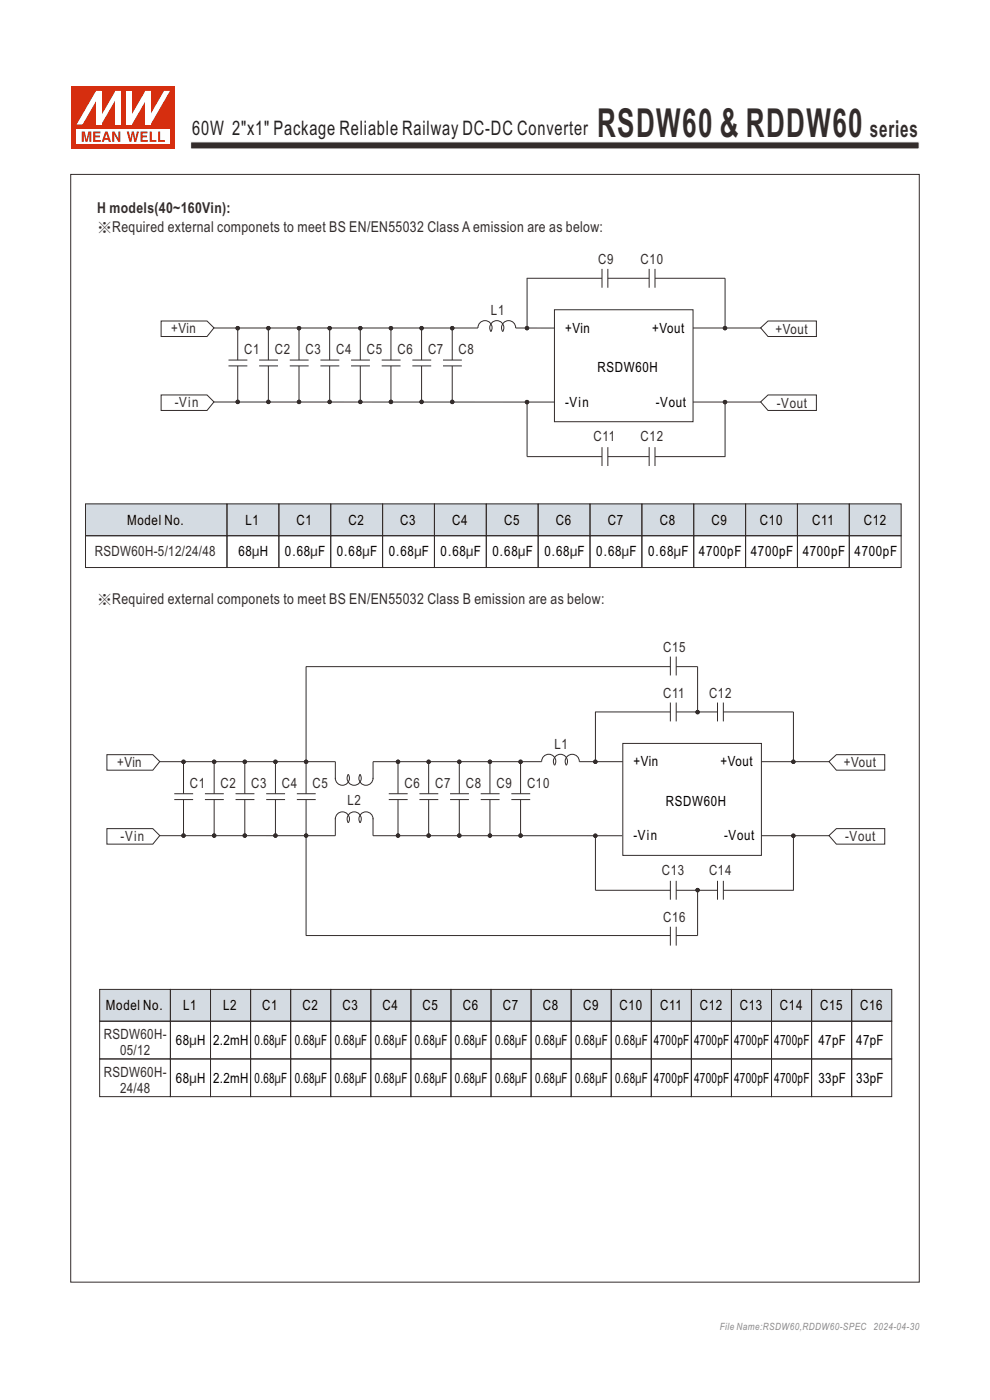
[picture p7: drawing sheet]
<svg xmlns="http://www.w3.org/2000/svg" width="210mm" height="297mm" viewBox="0 0 210 297" stroke-linecap="round" stroke-linejoin="round" font-family="sans-serif">
<path d="M40.4 30.1h154.6v1.5h-154.6z" fill-rule="evenodd" fill="#332c2b" stroke="#fefefe" stroke-width=".21"/>
<path d="M15.2 18.4h22v13.2h-22z" fill-rule="evenodd" fill="#d62e0f"/>
<path d="M16.3 27.4h19.8v3.1h-19.8z" fill-rule="evenodd" fill="#fefefe"/>
<g fill="#d62e0f">
<path d="M26.9 27.9h.4l.4 1.6 .3-1.6h.4l.3 1.6 .3-1.6h.5l-.6 2.2h-.4l-.3-1.7-.3 1.7h-.4z" fill-rule="evenodd"/>
<path d="M29.8 27.9h1.5v.4h-1.1v.5h1v.3h-1v.6h1.1v.4h-1.5z" fill-rule="evenodd"/>
<path d="M31.7 27.9h.5v1.8h1v.4h-1.5z" fill-rule="evenodd"/>
<path d="M33.5 27.9h.5v1.8h1v.4h-1.5z" fill-rule="evenodd"/>
<path d="M17.3 27.9h.7l.4 1.7 .3-1.7h.7v2.2h-.4v-1.8l-.4 1.8h-.5l-.4-1.8v1.8h-.4z" fill-rule="evenodd"/>
<path d="M19.8 27.9h1.5v.4h-1.1v.5h1v.3h-1v.6h1.2v.4h-1.6z" fill-rule="evenodd"/>
<path d="M22.6 28.4l.2 .9h-.5zM22.3 27.9l-.7 2.2h.4l.2-.4h.7l.2 .4h.5l-.8-2.2z" fill-rule="evenodd"/>
<path d="M23.8 27.9h.5l.8 1.5v-1.5h.4v2.2h-.4l-.9-1.6v1.6h-.4z" fill-rule="evenodd"/>
</g>
<g fill="#fff">
<path d="M24.5 19.3h1.1v7.1h-1.1z" fill-rule="evenodd"/>
<path d="M24.5 19.3h1.1l-4.1 7.1h-1.1z" fill-rule="evenodd"/>
<path d="M20.4 19.3h1.1v7.1h-1.1z" fill-rule="evenodd"/>
<path d="M20.4 19.3h1.1v.3l-4 6.8h-1.2z" fill-rule="evenodd"/>
<path d="M30.8 19.3h1.1v7.1h-1.1z" fill-rule="evenodd"/>
<path d="M34.8 19.3h1.3l-4.2 7.1h-1v-.3z" fill-rule="evenodd"/>
<path d="M26.9 19.3h1.1v7.1h-1.1z" fill-rule="evenodd"/>
<path d="M30.8 19.3h1.1v.2l-3.9 6.9h-1.1v-.3z" fill-rule="evenodd"/>
</g>
<g fill="none" stroke="#332c2b" stroke-width=".21">
<path d="M111.7 59h16M111.8 59v11M127.7 57v4M128.9 57v4M128.9 59h8.8M137.7 57v4M138.9 57v4M138.9 59h14.9v11M34.2 68.1h9.7l1.5 1.5-1.5 1.8h-9.7zM45.4 69.6h56a1.5 1.5 0 0 1 1.9-1.5 1.5 1.5 0 0 1 .8 2.2 1.5 1.5 0 0 1 1.3-2.3 1.5 1.5 0 0 1 1.2 2.3 1.5 1.5 0 0 1 .9-2.2 1.5 1.5 0 0 1 1.9 1.5h8.2M48.5 77.6h4M48.5 76.4h4"/>
<path d="M50.4 69.6v6.8M50.4 77.6v7.7M55 77.6h4M55 76.4h4M56.9 69.6v6.8M56.9 77.6v7.7M61.5 77.6h4M61.5 76.4h4M63.4 69.6v6.8M63.4 77.6v7.7M68 77.6h4M68 76.4h4"/>
<path d="M69.9 69.6v6.8M69.9 77.6v7.7M74.5 77.6h4M74.5 76.4h4M76.4 69.6v6.8M76.4 77.6v7.7M81 77.6h4M81 76.4h4M82.9 69.6v6.8M82.9 77.6v7.7M87.5 77.6h4M87.5 76.4h4"/>
<path d="M89.4 69.6v6.8M89.4 77.6v7.7M94 77.6h4M94 76.4h4M95.9 69.6v6.8M95.9 77.6v7.7M117.6 65.7h29.4v23.8h-29.4zM147 69.6h14.5M161.3 69.6l1.6-1.5h10.3v3.3h-10.3zM34.2 83.8h9.7l1.5 1.5-1.5 1.8h-9.7zM45.4 85.3h72.2M111.8 85.3v11.6h15.9"/>
<path d="M127.7 94.9v4M128.9 94.9v4M128.9 96.9h8.8M137.7 94.9v4M138.9 94.9v4M138.9 96.9h15M147 85.3h14.4M153.8 85.3v11.6M161.3 85.3l1.6-1.5h10.3v3.3h-10.3z"/>
</g>
<g fill="#332c2b" stroke="#332c2b" stroke-width=".21">
<circle cx="111.8" cy="85.3" r=".36"/>
<circle cx="111.8" cy="69.6" r=".36"/>
<circle cx="50.4" cy="69.6" r=".36"/>
<circle cx="56.9" cy="69.6" r=".36"/>
<circle cx="63.4" cy="69.6" r=".36"/>
<circle cx="69.9" cy="69.6" r=".36"/>
<circle cx="76.4" cy="69.6" r=".36"/>
<circle cx="82.9" cy="69.6" r=".36"/>
<circle cx="89.4" cy="69.6" r=".36"/>
<circle cx="95.9" cy="69.6" r=".36"/>
<circle cx="50.4" cy="85.3" r=".36"/>
<circle cx="56.9" cy="85.3" r=".36"/>
<circle cx="63.4" cy="85.3" r=".36"/>
<circle cx="69.9" cy="85.3" r=".36"/>
<circle cx="76.4" cy="85.3" r=".36"/>
<circle cx="82.9" cy="85.3" r=".36"/>
<circle cx="89.4" cy="85.3" r=".36"/>
<circle cx="95.9" cy="85.3" r=".36"/>
<circle cx="153.8" cy="85.3" r=".36"/>
<circle cx="153.8" cy="69.6" r=".36"/>
</g>
<path d="M18.2 106.9h173v6.8h-173z" fill-rule="evenodd" fill="#d4dbe2" stroke="#cbd6dc" stroke-width=".21"/>
<g fill="none" stroke="#332c2b" stroke-width=".21">
<path d="M18.1 113.6h30v6.8h-30zM18.1 106.9h30v6.7h-30zM48.2 106.9h11v6.7h-11zM48.2 113.6h11v6.8h-11zM59.2 106.9h11v6.7h-11zM59.2 113.6h11v6.8h-11zM70.2 106.9h11v6.7h-11zM70.2 113.6h11v6.8h-11zM81.2 106.9h11v6.7h-11zM81.2 113.6h11v6.8h-11zM92.2 106.9h11v6.7h-11zM92.2 113.6h11v6.8h-11z"/>
<path d="M103.2 106.9h11v6.7h-11zM103.2 113.6h11v6.8h-11zM114.2 106.9h11v6.7h-11zM114.2 113.6h11v6.8h-11zM125.2 106.9h11v6.7h-11zM125.2 113.6h11v6.8h-11zM136.2 106.9h11v6.7h-11zM136.2 113.6h11v6.8h-11zM147.2 106.9h11v6.7h-11zM147.2 113.6h11v6.8h-11zM158.2 106.9h11v6.7h-11zM158.2 113.6h11v6.8h-11z"/>
<path d="M169.2 106.9h11v6.7h-11zM169.2 113.6h11v6.8h-11zM180.2 106.9h11v6.7h-11zM180.2 113.6h11v6.8h-11z"/>
</g>
<g fill="none" stroke="#332c2b" stroke-width=".21">
<path d="M142.2 139.3v4M143.4 139.3v4M126.2 151h16M126.3 151v11M132.1 157.7h29.4v23.8h-29.4zM142.2 149v4M142.2 141.4h-77.3v27M143.4 149v4M143.4 141.4h4.6v9.7M143.4 151h8.8M152.2 149v4M153.4 149v4"/>
<path d="M153.4 151h14.9v11M22.7 160.1h9.7l1.5 1.5-1.5 1.8h-9.7zM22.7 175.8h9.7l1.5 1.5-1.5 1.8h-9.7zM33.8 161.6h37.3v3.6M37 169.6h4M37 168.4h4M38.9 161.6v6.8M38.9 169.6v7.7M43.5 169.6h4M43.5 168.4h4M45.4 161.6v6.8M45.4 169.6v7.7"/>
<path d="M50 169.6h4M50 168.4h4M51.9 161.6v6.8M51.9 169.6v7.7M56.5 169.6h4M56.5 168.4h4M58.4 161.6v6.8M58.4 169.6v7.7M63 169.6h4M63 168.4h4M64.9 169.6v28.9h77.3M71.1 173.6v3.7h-37.2"/>
<path d="M71.1 165a1.5 1.5 0 0 0 1.9 1.5 1.5 1.5 0 0 0 .9-2.2 1.5 1.5 0 0 0 1.2 2.3 1.5 1.5 0 0 0 1.3-2.3 1.5 1.5 0 0 0 .8 2.2 1.5 1.5 0 0 0 1.9-1.5M71.1 173.8a1.5 1.5 0 0 1 1.9-1.5 1.5 1.5 0 0 1 .9 2.3 1.5 1.5 0 0 1 1.2-2.4 1.5 1.5 0 0 1 1.3 2.4 1.5 1.5 0 0 1 .8-2.3 1.5 1.5 0 0 1 1.9 1.5M79.1 173.6v3.7h52.9M82.5 169.6h4M82.5 168.4h4M84.4 161.6v6.8M84.4 169.6v7.7M89 169.6h4M89 168.4h4M90.9 161.6v6.8M90.9 169.6v7.7M95.5 169.6h4"/>
<path d="M95.5 168.4h4M97.4 161.6v6.8M97.4 169.6v7.7M102 169.6h4M102 168.4h4M103.9 161.6v6.8M103.9 169.6v7.7M108.5 169.6h4M108.5 168.4h4M110.4 161.6v6.8M110.4 169.6v7.7M114.9 161.6h-35.8v3.6"/>
<path d="M114.9 161.6a1.5 1.5 0 0 1 1.9-1.5 1.5 1.5 0 0 1 .8 2.2M126.3 177.3v11.6h15.9M132.1 161.6h-9.2a1.5 1.5 0 0 0-1.9-1.5 1.5 1.5 0 0 0-.9 2.2 1.5 1.5 0 0 0-1.2-2.3 1.5 1.5 0 0 0-1.3 2.3M161.5 161.6h14.5M161.5 177.3h14.4M168.3 177.3v11.6M175.8 161.6l1.6-1.5h10.3v3.3h-10.3zM175.8 177.3l1.6-1.5h10.3v3.3h-10.3zM142.2 186.9v4M142.2 196.6v4M143.4 186.9v4M143.4 196.6v4"/>
<path d="M143.4 188.9h8.8M148 188.8v9.7h-4.6M152.2 186.9v4M153.4 186.9v4M153.4 188.9h15"/>
</g>
<g fill="#332c2b" stroke="#332c2b" stroke-width=".21">
<circle cx="126.3" cy="177.3" r=".36"/>
<circle cx="126.3" cy="161.6" r=".36"/>
<circle cx="38.9" cy="161.6" r=".36"/>
<circle cx="45.4" cy="161.6" r=".36"/>
<circle cx="51.9" cy="161.6" r=".36"/>
<circle cx="58.4" cy="161.6" r=".36"/>
<circle cx="64.9" cy="161.6" r=".36"/>
<circle cx="84.4" cy="161.6" r=".36"/>
<circle cx="90.9" cy="161.6" r=".36"/>
<circle cx="97.4" cy="161.6" r=".36"/>
<circle cx="103.9" cy="161.6" r=".36"/>
<circle cx="110.4" cy="161.6" r=".36"/>
<circle cx="38.9" cy="177.3" r=".36"/>
<circle cx="45.4" cy="177.3" r=".36"/>
<circle cx="51.9" cy="177.3" r=".36"/>
<circle cx="58.4" cy="177.3" r=".36"/>
<circle cx="64.9" cy="177.3" r=".36"/>
<circle cx="84.4" cy="177.3" r=".36"/>
<circle cx="90.9" cy="177.3" r=".36"/>
<circle cx="97.4" cy="177.3" r=".36"/>
<circle cx="103.9" cy="177.3" r=".36"/>
<circle cx="110.4" cy="177.3" r=".36"/>
<circle cx="168.3" cy="177.3" r=".36"/>
<circle cx="168.3" cy="161.6" r=".36"/>
<circle cx="148" cy="151.1" r=".36"/>
<circle cx="148" cy="188.8" r=".36"/>
</g>
<path d="M21.2 209.9h168v6.8h-168z" fill-rule="evenodd" fill="#d4dbe2" stroke="#cbd6dc" stroke-width=".21"/>
<g fill="none" stroke="#332c2b" stroke-width=".21">
<path d="M21.1 216.6h15v8h-15zM21.1 209.9h15v6.7h-15zM36.2 209.9h8.5v6.7h-8.5zM36.2 216.6h8.5v8h-8.5zM44.7 209.9h8.5v6.7h-8.5zM44.7 216.6h8.5v8h-8.5zM53.2 209.9h8.5v6.7h-8.5zM53.2 216.6h8.5v8h-8.5zM61.7 209.9h8.5v6.7h-8.5zM61.7 216.6h8.5v8h-8.5zM70.2 209.9h8.5v6.7h-8.5zM70.2 216.6h8.5v8h-8.5z"/>
<path d="M78.7 209.9h8.5v6.7h-8.5zM78.7 216.6h8.5v8h-8.5zM87.2 209.9h8.5v6.7h-8.5zM87.2 216.6h8.5v8h-8.5zM95.7 209.9h8.5v6.7h-8.5zM95.7 216.6h8.5v8h-8.5zM104.2 209.9h8.5v6.7h-8.5zM104.2 216.6h8.5v8h-8.5zM112.7 209.9h8.5v6.7h-8.5zM112.7 216.6h8.5v8h-8.5zM121.2 209.9h8.5v6.7h-8.5zM121.2 216.6h8.5v8h-8.5z"/>
<path d="M129.7 209.9h8.5v6.7h-8.5zM129.7 216.6h8.5v8h-8.5zM138.2 209.9h8.5v6.7h-8.5zM138.2 216.6h8.5v8h-8.5zM146.7 209.9h8.5v6.7h-8.5zM146.7 216.6h8.5v8h-8.5zM155.2 209.9h8.5v6.7h-8.5zM155.2 216.6h8.5v8h-8.5zM163.7 209.9h8.5v6.7h-8.5zM163.7 216.6h8.5v8h-8.5zM172.2 209.9h8.5v6.7h-8.5zM172.2 216.6h8.5v8h-8.5z"/>
<path d="M180.7 216.6h8.5v8h-8.5zM180.7 209.9h8.5v6.7h-8.5zM21.1 224.6h15v8h-15zM36.2 224.6h8.5v8h-8.5zM44.7 224.6h8.5v8h-8.5zM53.2 224.6h8.5v8h-8.5zM61.7 224.6h8.5v8h-8.5zM70.2 224.6h8.5v8h-8.5zM78.7 224.6h8.5v8h-8.5zM87.2 224.6h8.5v8h-8.5zM95.7 224.6h8.5v8h-8.5zM104.2 224.6h8.5v8h-8.5z"/>
<path d="M112.7 224.6h8.5v8h-8.5zM121.2 224.6h8.5v8h-8.5zM129.7 224.6h8.5v8h-8.5zM138.2 224.6h8.5v8h-8.5zM146.7 224.6h8.5v8h-8.5zM155.2 224.6h8.5v8h-8.5zM163.7 224.6h8.5v8h-8.5zM172.2 224.6h8.5v8h-8.5zM180.7 224.6h8.5v8h-8.5z"/>
</g>
<path d="M15 37h180v235h-180z" fill="none" stroke="#332c2b" stroke-width=".21"/>
<text font-size="8.5" fill="#332c2b" x="126.7" y="29">RSDW60 &amp; RDDW60</text>
<text font-size="4.9" fill="#332c2b" x="184.5" y="29">series</text>
<text font-size="4.2" fill="#231f20" x="40.8" y="28.6">60W 2&quot;x1&quot; Package Reliable Railway DC-DC Converter</text>
<g font-size="3.2" fill="#332c2b">
<text x="20.6" y="45.2">H models(40~160Vin):</text>
<text x="20.6" y="49.2">※Required external componets to meet BS EN/EN55032 Class A emission are as below:</text>
<text x="20.6" y="128.2">※Required external componets to meet BS EN/EN55032 Class B emission are as below:</text>
</g>
<g font-size="3" fill="#332c2b">
<text x="126.9" y="56">C9</text>
<text x="135.9" y="56">C10</text>
<text x="36.3" y="70.7">+Vin</text>
<text x="104.1" y="66.8">L1</text>
<text x="164.5" y="70.8">+Vout</text>
<text x="51.8" y="75.1">C1</text>
<text x="58.3" y="75.1">C2</text>
<text x="64.8" y="75.1">C3</text>
<text x="71.3" y="75.1">C4</text>
<text x="77.8" y="75.1">C5</text>
<text x="84.3" y="75.1">C6</text>
<text x="90.8" y="75.1">C7</text>
<text x="97.3" y="75.1">C8</text>
<text x="37.1" y="86.4">-Vin</text>
<text x="164.7" y="86.4">-Vout</text>
<text x="125.9" y="93.5">C11</text>
<text x="135.9" y="93.5">C12</text>
<text x="20.1" y="118">RSDW60H-5/12/24/48</text>
<text x="140.6" y="138.2">C15</text>
<text x="140.6" y="148">C11</text>
<text x="150.4" y="148">C12</text>
<text x="117.6" y="158.8">L1</text>
<text x="24.8" y="162.7">+Vin</text>
<text x="40.3" y="167.1">C1</text>
<text x="46.8" y="167.1">C2</text>
<text x="53.3" y="167.1">C3</text>
<text x="59.8" y="167.1">C4</text>
<text x="66.3" y="167.1">C5</text>
<text x="85.8" y="167.1">C6</text>
<text x="92.3" y="167.1">C7</text>
<text x="98.8" y="167.1">C8</text>
<text x="105.3" y="167.1">C9</text>
<text x="111.8" y="167.1">C10</text>
<text x="179" y="162.8">+Vout</text>
<text x="73.7" y="170.8">L2</text>
<text x="25.6" y="178.4">-Vin</text>
<text x="179.2" y="178.4">-Vout</text>
<text x="140.4" y="185.5">C13</text>
<text x="150.4" y="185.5">C14</text>
<text x="140.6" y="195.5">C16</text>
<text x="22" y="220.4">RSDW60H-</text>
<text x="25.5" y="223.8">05/12</text>
<text x="22" y="228.4">RSDW60H-</text>
<text x="25.5" y="231.8">24/48</text>
</g>
<g font-size="3">
<text x="119.9" y="70.6">+Vin</text>
<text x="138.3" y="70.6">+Vout</text>
<text x="126.8" y="78.9">RSDW60H</text>
<text x="119.9" y="86.3">-Vin</text>
<text x="139.1" y="86.3">-Vout</text>
<text x="27" y="111.3">Model No.</text>
<text x="52.1" y="111.3">L1</text>
<text x="62.9" y="111.3">C1</text>
<text x="73.9" y="111.3">C2</text>
<text x="84.9" y="111.3">C3</text>
<text x="95.9" y="111.3">C4</text>
<text x="106.9" y="111.3">C5</text>
<text x="117.9" y="111.3">C6</text>
<text x="128.9" y="111.3">C7</text>
<text x="139.9" y="111.3">C8</text>
<text x="150.9" y="111.3">C9</text>
<text x="161.2" y="111.3">C10</text>
<text x="172.3" y="111.3">C11</text>
<text x="183.2" y="111.3">C12</text>
<text x="50.6" y="118">68μH</text>
<text x="60.4" y="118">0.68μF</text>
<text x="71.5" y="118">0.68μF</text>
<text x="82.5" y="118">0.68μF</text>
<text x="93.5" y="118">0.68μF</text>
<text x="104.5" y="118">0.68μF</text>
<text x="115.5" y="118">0.68μF</text>
<text x="126.5" y="118">0.68μF</text>
<text x="137.5" y="118">0.68μF</text>
<text x="148.3" y="118">4700pF</text>
<text x="159.3" y="118">4700pF</text>
<text x="170.3" y="118">4700pF</text>
<text x="181.3" y="118">4700pF</text>
<text x="134.4" y="162.6">+Vin</text>
<text x="152.8" y="162.6">+Vout</text>
<text x="141.3" y="170.9">RSDW60H</text>
<text x="134.4" y="178.3">-Vin</text>
<text x="153.6" y="178.3">-Vout</text>
<text x="22.5" y="214.3">Model No.</text>
<text x="38.8" y="214.3">L1</text>
<text x="47.3" y="214.3">L2</text>
<text x="55.6" y="214.3">C1</text>
<text x="64.1" y="214.3">C2</text>
<text x="72.6" y="214.3">C3</text>
<text x="81.1" y="214.3">C4</text>
<text x="89.7" y="214.3">C5</text>
<text x="98.2" y="214.3">C6</text>
<text x="106.7" y="214.3">C7</text>
<text x="115.2" y="214.3">C8</text>
<text x="123.7" y="214.3">C9</text>
<text x="131.4" y="214.3">C10</text>
<text x="140" y="214.3">C11</text>
<text x="148.4" y="214.3">C12</text>
<text x="156.9" y="214.3">C13</text>
<text x="165.4" y="214.3">C14</text>
<text x="174" y="214.3">C15</text>
<text x="182.5" y="214.3">C16</text>
<text x="37.3" y="221.7">68μH</text>
<text x="45.2" y="221.7">2.2mH</text>
<text x="54" y="221.7">0.68μF</text>
<text x="62.5" y="221.7">0.68μF</text>
<text x="71" y="221.7">0.68μF</text>
<text x="79.5" y="221.7">0.68μF</text>
<text x="88" y="221.7">0.68μF</text>
<text x="96.5" y="221.7">0.68μF</text>
<text x="105" y="221.7">0.68μF</text>
<text x="113.5" y="221.7">0.68μF</text>
<text x="122" y="221.7">0.68μF</text>
<text x="130.5" y="221.7">0.68μF</text>
<text x="138.7" y="221.7">4700pF</text>
<text x="147.2" y="221.7">4700pF</text>
<text x="155.7" y="221.7">4700pF</text>
<text x="164.2" y="221.7">4700pF</text>
<text x="173.6" y="221.7">47pF</text>
<text x="181.6" y="221.7">47pF</text>
<text x="37.3" y="229.7">68μH</text>
<text x="45.2" y="229.7">2.2mH</text>
<text x="54" y="229.7">0.68μF</text>
<text x="62.5" y="229.7">0.68μF</text>
<text x="71" y="229.7">0.68μF</text>
<text x="79.5" y="229.7">0.68μF</text>
<text x="88" y="229.7">0.68μF</text>
<text x="96.5" y="229.7">0.68μF</text>
<text x="105" y="229.7">0.68μF</text>
<text x="113.5" y="229.7">0.68μF</text>
<text x="122" y="229.7">0.68μF</text>
<text x="130.5" y="229.7">0.68μF</text>
<text x="138.7" y="229.7">4700pF</text>
<text x="147.2" y="229.7">4700pF</text>
<text x="155.7" y="229.7">4700pF</text>
<text x="164.2" y="229.7">4700pF</text>
<text x="173.6" y="229.7">33pF</text>
<text x="181.6" y="229.7">33pF</text>
</g>
<text font-size="2.1" fill="#8b8b8c" x="152.7" y="282.1">File Name:RSDW60,RDDW60-SPEC 2024-04-30</text>
</svg>
